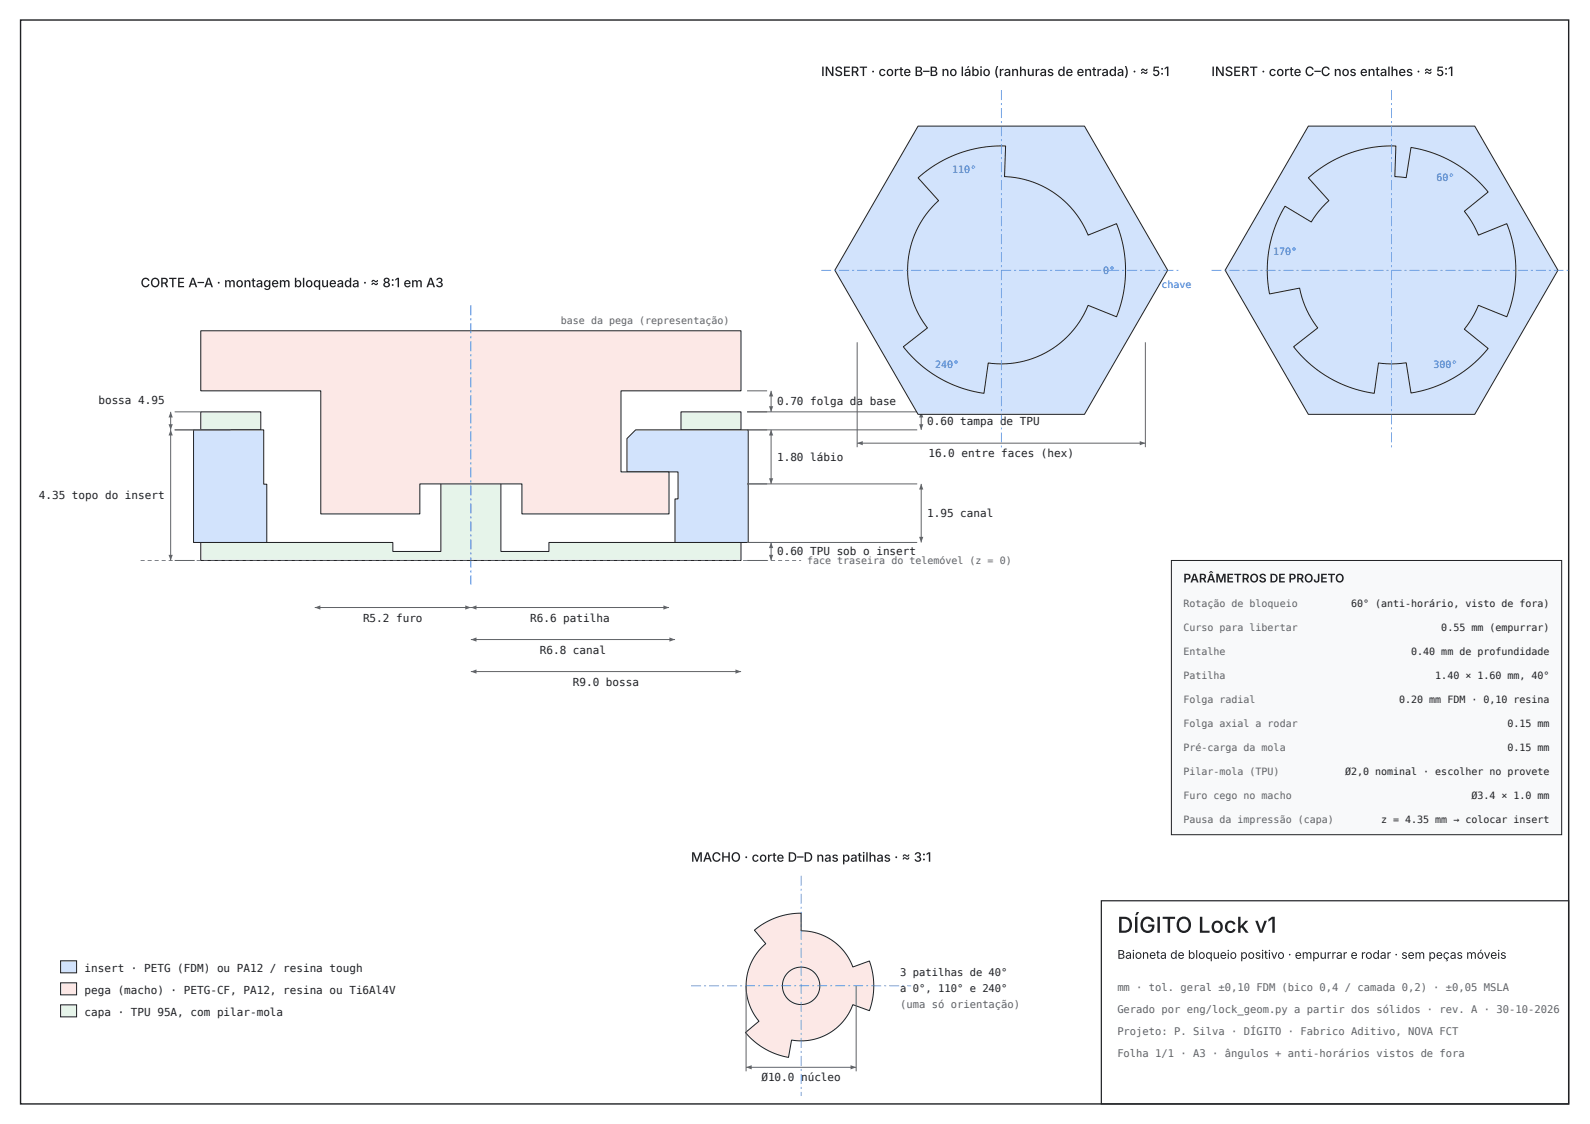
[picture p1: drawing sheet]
<svg xmlns="http://www.w3.org/2000/svg" width="420mm" height="297mm" viewBox="0 0 420 297" stroke-linecap="round" stroke-linejoin="round" font-family="sans-serif">
<path d="M5.4 5.3h409.2v286.4h-409.2z" fill="none" stroke="#202124" stroke-width=".37"/>
<path d="M53.1 143.3h50.7v2.4h12.7v-19h15.9v19h12.7v-2.4h50.7v4.8h-142.7z" fill="#e6f4ea"/>
<path d="M53.1 143.3h50.7v2.4h12.7v-19h15.9v19h12.7v-2.4h50.7v4.8h-142.7z" fill="none" stroke="#202124" stroke-width=".26"/>
<path d="M53.1 108.8h15.8v4.8h-15.8z" fill="#e6f4ea"/>
<path d="M53.1 108.8h15.8v4.8h-15.8z" fill="none" stroke="#202124" stroke-width=".26"/>
<path d="M180 108.8h15.8v4.8h-15.8z" fill="#e6f4ea"/>
<path d="M180 108.8h15.8v4.8h-15.8z" fill="none" stroke="#202124" stroke-width=".26"/>
<path d="M51.2 113.6h18.5v14.4h.8v15.3h-19.3z" fill="#d2e3fc"/>
<path d="M51.2 113.6h18.5v14.4h.8v15.3h-19.3z" fill="none" stroke="#202124" stroke-width=".26"/>
<path d="M168 113.6h29.7v29.7h-19.3v-11.5h.8v-7.1h-13.5v-8.8z" fill="#d2e3fc"/>
<path d="M168 113.6h29.7v29.7h-19.3v-11.5h.8v-7.1h-13.5v-8.8z" fill="none" stroke="#202124" stroke-width=".26"/>
<path d="M53.1 87.4h142.7v15.9h-31.7v21.4h12.7v11.1h-38.9v-7.9h-26.9v7.9h-26.2v-32.5h-31.7z" fill="#fce8e6"/>
<path d="M53.1 87.4h142.7v15.9h-31.7v21.4h12.7v11.1h-38.9v-7.9h-26.9v7.9h-26.2v-32.5h-31.7z" fill="none" stroke="#202124" stroke-width=".26"/>
<path d="M124.3 80.7h.2v2.6h-.2zM124.3 84.1h.2v.5h-.2zM124.3 85.4h.2v2.7h-.2zM124.3 88.9h.2v.5h-.2zM124.3 90.2h.2v2.6h-.2zM124.3 93.6h.2v.6h-.2zM124.3 94.9h.2v2.7h-.2zM124.3 98.4h.2v.5h-.2zM124.3 99.7h.2v2.6h-.2zM124.3 103.1h.2v.6h-.2zM124.3 104.5h.2v2.6h-.2zM124.3 107.9h.2v.5h-.2zM124.3 109.2h.2v2.7h-.2zM124.3 112.7h.2v.5h-.2zM124.3 114h.2v2.6h-.2zM124.3 117.4h.2v.6h-.2zM124.3 118.7h.2v2.7h-.2zM124.3 122.2h.2v.5h-.2zM124.3 123.5h.2v2.7h-.2zM124.3 126.9h.2v.6h-.2zM124.3 128.3h.2v2.6h-.2zM124.3 131.7h.2v.5h-.2zM124.3 133h.2v2.7h-.2zM124.3 136.5h.2v.5h-.2zM124.3 137.8h.2v2.6h-.2zM124.3 141.2h.2v.6h-.2zM124.3 142.5h.2v2.7h-.2zM124.3 146h.2v.5h-.2zM124.3 147.3h.2v2.7h-.2zM124.3 150.7h.2v.6h-.2zM124.3 152.1h.2v2.4h-.2z" fill="#1a73e8"/>
<path d="M37.2 148h1v.2h-1zM39 148h1.1v.2h-1.1zM40.9 148h1v.2h-1zM42.7 148h1.1v.2h-1.1zM44.6 148h1v.2h-1zM46.4 148h1.1v.2h-1.1zM48.3 148h1v.2h-1zM50.1 148h1.1v.2h-1.1zM52 148h1v.2h-1zM53.8 148h1.1v.2h-1.1zM55.7 148h1v.2h-1zM57.5 148h1.1v.2h-1.1zM59.4 148h1v.2h-1zM61.2 148h1.1v.2h-1.1zM63.1 148h1v.2h-1zM64.9 148h1.1v.2h-1.1zM66.8 148h1v.2h-1zM68.6 148h1.1v.2h-1.1zM70.5 148h1v.2h-1zM72.3 148h1.1v.2h-1.1zM74.2 148h1.1v.2h-1.1zM76 148h1.1v.2h-1.1zM77.9 148h1.1v.2h-1.1zM79.7 148h1.1v.2h-1.1zM81.6 148h1.1v.2h-1.1zM83.5 148h1v.2h-1zM85.3 148h1.1v.2h-1.1zM87.2 148h1v.2h-1zM89 148h1.1v.2h-1.1zM90.9 148h1v.2h-1zM92.7 148h1.1v.2h-1.1zM94.6 148h1v.2h-1zM96.4 148h1.1v.2h-1.1zM98.3 148h1v.2h-1zM100.1 148h1.1v.2h-1.1zM102 148h1v.2h-1zM103.8 148h1.1v.2h-1.1zM105.7 148h1v.2h-1zM107.5 148h1.1v.2h-1.1zM109.4 148h1v.2h-1zM111.2 148h1.1v.2h-1.1zM113.1 148h1v.2h-1zM114.9 148h1.1v.2h-1.1zM116.8 148h1v.2h-1zM118.6 148h1.1v.2h-1.1zM120.5 148h1v.2h-1zM122.3 148h1.1v.2h-1.1zM124.2 148h1v.2h-1zM126 148h1.1v.2h-1.1zM127.9 148h1v.2h-1zM129.7 148h1.1v.2h-1.1zM131.6 148h1v.2h-1zM133.4 148h1.1v.2h-1.1zM135.3 148h1v.2h-1zM137.1 148h1.1v.2h-1.1zM139 148h1v.2h-1zM140.8 148h1.1v.2h-1.1zM142.7 148h1v.2h-1zM144.5 148h1.1v.2h-1.1zM146.4 148h1.1v.2h-1.1zM148.2 148h1.1v.2h-1.1zM150.1 148h1.1v.2h-1.1zM151.9 148h1.1v.2h-1.1zM153.8 148h1.1v.2h-1.1zM155.7 148h1v.2h-1zM157.5 148h1.1v.2h-1.1zM159.4 148h1v.2h-1zM161.2 148h1.1v.2h-1.1zM163.1 148h1v.2h-1zM164.9 148h1.1v.2h-1.1zM166.8 148h1v.2h-1zM168.6 148h1.1v.2h-1.1zM170.5 148h1v.2h-1zM172.3 148h1.1v.2h-1.1zM174.2 148h1v.2h-1zM176 148h1.1v.2h-1.1zM177.9 148h1v.2h-1zM179.7 148h1.1v.2h-1.1zM181.6 148h1v.2h-1zM183.4 148h1.1v.2h-1.1zM185.3 148h1v.2h-1zM187.1 148h1.1v.2h-1.1zM189 148h1v.2h-1zM190.8 148h1.1v.2h-1.1zM192.7 148h1v.2h-1zM194.5 148h1.1v.2h-1.1zM196.4 148h1v.2h-1zM198.2 148h1.1v.2h-1.1zM200.1 148h1v.2h-1zM201.9 148h1.1v.2h-1.1zM203.8 148h1v.2h-1zM205.6 148h1.1v.2h-1.1zM207.5 148h1v.2h-1zM209.3 148h1.1v.2h-1.1zM211.2 148h.5v.2h-.5z" fill="#5f6368"/>
<path d="M197.4 148.1h5.3M197.4 143.3h5.3M203.8 143.3v4.8" fill="none" stroke="#5f6368" stroke-width=".26"/>
<g fill="#5f6368">
<path d="M203.2 146.6h1.1l-.5 1.5z"/>
<path d="M203.8 143.3l.5 1.5h-1.1z"/>
</g>
<path d="M197.4 127.9h45M243.5 127.9v15.4M197.4 143.3h45" fill="none" stroke="#5f6368" stroke-width=".26"/>
<g fill="#5f6368">
<path d="M242.9 141.9h1.1l-.5 1.4z"/>
<path d="M243.5 127.9l.5 1.5h-1.1z"/>
</g>
<path d="M197.4 113.6h5.3M203.8 113.6v14.3M197.4 127.9h5.3" fill="none" stroke="#5f6368" stroke-width=".26"/>
<g fill="#5f6368">
<path d="M203.2 126.4h1.1l-.5 1.5z"/>
<path d="M203.8 113.6l.5 1.5h-1.1z"/>
</g>
<path d="M197.4 113.6h45M197.4 108.8h45M243.5 108.8v4.8" fill="none" stroke="#5f6368" stroke-width=".26"/>
<g fill="#5f6368">
<path d="M242.9 112.1h1.1l-.5 1.5z"/>
<path d="M243.5 108.8l.5 1.5h-1.1z"/>
</g>
<path d="M197.4 108.8h5.3M197.4 103.3h5.3M203.8 103.3v5.5" fill="none" stroke="#5f6368" stroke-width=".26"/>
<g fill="#5f6368">
<path d="M203.2 107.3h1.1l-.5 1.5z"/>
<path d="M203.8 103.3l.5 1.5h-1.1z"/>
</g>
<path d="M45.1 113.6v34.5M46.2 113.6h14.8M46.2 148.1h5.2" fill="none" stroke="#5f6368" stroke-width=".26"/>
<g fill="#5f6368">
<path d="M44.5 146.6h1.2l-.6 1.5z"/>
<path d="M45.1 113.6l.6 1.5h-1.2z"/>
</g>
<path d="M45.1 108.8v4.8M46.2 113.6h5.2M46.2 108.8h6.8" fill="none" stroke="#5f6368" stroke-width=".26"/>
<g fill="#5f6368">
<path d="M44.5 112.1h1.2l-.6 1.5z"/>
<path d="M45.1 108.8l.6 1.5h-1.2z"/>
</g>
<path d="M124.4 160.5h52.4" fill="none" stroke="#5f6368" stroke-width=".26"/>
<g fill="#5f6368">
<path d="M124.4 160.5l1.5-.5v1.1z"/>
<path d="M175.3 160l1.5 .5-1.5 .6z"/>
</g>
<path d="M124.4 169h54" fill="none" stroke="#5f6368" stroke-width=".26"/>
<g fill="#5f6368">
<path d="M124.4 169l1.5-.6v1.2z"/>
<path d="M176.9 168.4l1.5 .6-1.5 .6z"/>
</g>
<path d="M124.4 177.5h71.4" fill="none" stroke="#5f6368" stroke-width=".26"/>
<g fill="#5f6368">
<path d="M124.4 177.5l1.5-.6v1.1z"/>
<path d="M194.4 176.9l1.4 .6-1.4 .5z"/>
</g>
<path d="M83.2 160.5h41.2" fill="none" stroke="#5f6368" stroke-width=".26"/>
<g fill="#5f6368">
<path d="M83.2 160.5l1.5-.5v1.1z"/>
<path d="M123 160l1.4 .5-1.4 .6z"/>
</g>
<path d="M16 253.9h4.2v3.2h-4.2z" fill="#d2e3fc"/>
<path d="M16 253.9h4.2v3.2h-4.2z" fill="none" stroke="#202124" stroke-width=".26"/>
<path d="M16 259.7h4.2v3.2h-4.2z" fill="#fce8e6"/>
<path d="M16 259.7h4.2v3.2h-4.2z" fill="none" stroke="#202124" stroke-width=".26"/>
<path d="M16 265.5h4.2v3.2h-4.2z" fill="#e6f4ea"/>
<path d="M16 265.5h4.2v3.2h-4.2z" fill="none" stroke="#202124" stroke-width=".26"/>
<path d="M242.6 33.3h44l20.2 35.1 1.8 3-22 38.1h-44l-20.2-35-1.8-3.1z" fill="#d2e3fc"/>
<path d="M242.6 33.3h44l20.2 35.1 1.8 3-22 38.1h-44l-20.2-35-1.8-3.1z" fill="none" stroke="#202124" stroke-width=".26"/>
<path d="M242.6 47l2.5-2 2.5-1.7 5.2-2.5 5.6-1.7 5.8-.5h1.6l-.3 8.1a24.7 24.7 0 0 1 22.1 15.4l7.5-3 1 3 .8 3 .4 3.2 .2 3.1-.2 3.2-.4 3.1-.8 3-1 3-7.5-3-.1 .2a24.8 24.8 0 0 1-26.3 15l-1.2 8-3.1-.6-3-.8-2.9-1.2-2.8-1.4-2.7-1.8-2.4-1.8-2.3-2.3-2.1-2.4 6.4-5a24.8 24.8 0 0 1 2.9-33.6z" fill="#d2e3fc"/>
<path d="M242.6 47l2.5-2 2.5-1.7 5.2-2.5 5.6-1.7 5.8-.5h1.6l-.3 8.1a24.7 24.7 0 0 1 22.1 15.4l7.5-3 1 3 .8 3 .4 3.2 .2 3.1-.2 3.2-.4 3.1-.8 3-1 3-7.5-3-.1 .2a24.8 24.8 0 0 1-26.3 15l-1.2 8-3.1-.6-3-.8-2.9-1.2-2.8-1.4-2.7-1.8-2.4-1.8-2.3-2.3-2.1-2.4 6.4-5a24.8 24.8 0 0 1 2.9-33.6z" fill="none" stroke="#202124" stroke-width=".26"/>
<g fill="#1a73e8">
<path d="M217 71.3h2.7v.2h-2.7zM220.4 71.3h.6v.2h-.6zM221.8 71.3h2.6v.2h-2.6zM225.2 71.3h.5v.2h-.5zM226.5 71.3h2.7v.2h-2.7zM230 71.3h.5v.2h-.5zM231.3 71.3h2.6v.2h-2.6zM234.7 71.3h.6v.2h-.6zM236 71.3h2.7v.2h-2.7zM239.5 71.3h.5v.2h-.5zM240.8 71.3h2.7v.2h-2.7zM244.2 71.3h.6v.2h-.6zM245.6 71.3h2.6v.2h-2.6zM249 71.3h.5v.2h-.5zM250.3 71.3h2.7v.2h-2.7zM253.8 71.3h.5v.2h-.5zM255.1 71.3h2.6v.2h-2.6zM258.5 71.3h.6v.2h-.6zM259.9 71.3h2.6v.2h-2.6zM263.3 71.3h.5v.2h-.5zM264.6 71.3h2.7v.2h-2.7zM268 71.3h.6v.2h-.6zM269.4 71.3h2.6v.2h-2.6zM272.8 71.3h.5v.2h-.5zM274.1 71.3h2.7v.2h-2.7zM277.6 71.3h.5v.2h-.5zM278.9 71.3h2.6v.2h-2.6zM282.3 71.3h.6v.2h-.6zM283.7 71.3h2.6v.2h-2.6zM287.1 71.3h.5v.2h-.5zM288.4 71.3h2.7v.2h-2.7zM291.9 71.3h.5v.2h-.5zM293.2 71.3h2.6v.2h-2.6zM296.6 71.3h.5v.2h-.5zM297.9 71.3h2.7v.2h-2.7zM301.4 71.3h.5v.2h-.5zM302.7 71.3h2.6v.2h-2.6zM306.1 71.3h.6v.2h-.6zM307.5 71.3h2.6v.2h-2.6zM310.9 71.3h.5v.2h-.5z"/>
<path d="M264.5 23.8h.2v2.6h-.2zM264.5 27.2h.2v.6h-.2zM264.5 28.6h.2v2.6h-.2zM264.5 32h.2v.5h-.2zM264.5 33.3h.2v2.7h-.2zM264.5 36.8h.2v.5h-.2zM264.5 38.1h.2v2.6h-.2zM264.5 41.5h.2v.6h-.2zM264.5 42.8h.2v2.7h-.2zM264.5 46.3h.2v.5h-.2zM264.5 47.6h.2v2.6h-.2zM264.5 51h.2v.6h-.2zM264.5 52.4h.2v2.6h-.2zM264.5 55.8h.2v.5h-.2zM264.5 57.1h.2v2.7h-.2zM264.5 60.6h.2v.5h-.2zM264.5 61.9h.2v2.6h-.2zM264.5 65.3h.2v.6h-.2zM264.5 66.6h.2v2.7h-.2zM264.5 70.1h.2v.5h-.2zM264.5 71.4h.2v2.7h-.2zM264.5 74.8h.2v.6h-.2zM264.5 76.2h.2v2.6h-.2zM264.5 79.6h.2v.5h-.2zM264.5 80.9h.2v2.7h-.2zM264.5 84.4h.2v.5h-.2zM264.5 85.7h.2v2.6h-.2zM264.5 89.1h.2v.6h-.2zM264.5 90.4h.2v2.7h-.2zM264.5 93.9h.2v.5h-.2zM264.5 95.2h.2v2.7h-.2zM264.5 98.6h.2v.6h-.2zM264.5 100h.2v2.6h-.2zM264.5 103.4h.2v.5h-.2zM264.5 104.7h.2v2.7h-.2zM264.5 108.2h.2v.5h-.2zM264.5 109.5h.2v2.6h-.2zM264.5 112.9h.2v.6h-.2zM264.5 114.3h.2v2.6h-.2zM264.5 117.7h.2v.5h-.2z"/>
</g>
<path d="M226.5 90.4v27.8M302.7 90.4v27.8M226.5 117.1h76.2" fill="none" stroke="#5f6368" stroke-width=".26"/>
<g fill="#5f6368">
<path d="M226.5 117.1l1.5-.5v1.1z"/>
<path d="M301.2 116.6l1.5 .5-1.5 .6z"/>
</g>
<path d="M345.8 33.3h43.9l22 38.1-22 38.1h-43.9l-22-38.1z" fill="#d2e3fc"/>
<path d="M345.8 33.3h43.9l22 38.1-22 38.1h-43.9l-22-38.1z" fill="none" stroke="#202124" stroke-width=".26"/>
<path d="M345.8 47l3.8-2.9 4.1-2.4 4.4-1.7 4.6-1 3-.4h3.2l-.3 8.1 3 .3 1.3-8 3.9 .8 3.8 1.4 3.6 1.8 3.3 2.2 3.1 2.6 2.7 2.9-6.3 5.1 2 2.9 1.7 3.4 7.5-3 1.6 5 .8 5.7-.1 3.7-.3 3.2-.8 3.6-1.2 3.4-7.5-3-1.7 3.4-2 2.9 6.3 5.1-3.5 3.6-3.5 2.8-4.2 2.5-4.7 1.8-4.5 1-1.3-7.9-3.8 .3-3.5-.3-1.1 8-5.6-1.3-3-1.1-2.9-1.4-2.6-1.7-2.5-1.9-2.7-2.5-2-2.4 6.4-5-.4-.4a24.8 24.8 0 0 1-4.4-10.1l-8 1.6-.5-4.5v-4.4l.5-3.6 1-3.8 1.2-3.4 1.9-3.5 6.9 4.2 2.1-3 2.6-2.7z" fill="#d2e3fc"/>
<path d="M345.8 47l3.8-2.9 4.1-2.4 4.4-1.7 4.6-1 3-.4h3.2l-.3 8.1 3 .3 1.3-8 3.9 .8 3.8 1.4 3.6 1.8 3.3 2.2 3.1 2.6 2.7 2.9-6.3 5.1 2 2.9 1.7 3.4 7.5-3 1.6 5 .8 5.7-.1 3.7-.3 3.2-.8 3.6-1.2 3.4-7.5-3-1.7 3.4-2 2.9 6.3 5.1-3.5 3.6-3.5 2.8-4.2 2.5-4.7 1.8-4.5 1-1.3-7.9-3.8 .3-3.5-.3-1.1 8-5.6-1.3-3-1.1-2.9-1.4-2.6-1.7-2.5-1.9-2.7-2.5-2-2.4 6.4-5-.4-.4a24.8 24.8 0 0 1-4.4-10.1l-8 1.6-.5-4.5v-4.4l.5-3.6 1-3.8 1.2-3.4 1.9-3.5 6.9 4.2 2.1-3 2.6-2.7z" fill="none" stroke="#202124" stroke-width=".26"/>
<g fill="#1a73e8">
<path d="M320.1 71.3h2.7v.2h-2.7zM323.6 71.3h.5v.2h-.5zM324.9 71.3h2.7v.2h-2.7zM328.3 71.3h.6v.2h-.6zM329.7 71.3h2.6v.2h-2.6zM333.1 71.3h.5v.2h-.5zM334.4 71.3h2.7v.2h-2.7zM337.9 71.3h.5v.2h-.5zM339.2 71.3h2.6v.2h-2.6zM342.6 71.3h.6v.2h-.6zM344 71.3h2.6v.2h-2.6zM347.4 71.3h.5v.2h-.5zM348.7 71.3h2.7v.2h-2.7zM352.2 71.3h.5v.2h-.5zM353.5 71.3h2.6v.2h-2.6zM356.9 71.3h.5v.2h-.5zM358.2 71.3h2.7v.2h-2.7zM361.7 71.3h.5v.2h-.5zM363 71.3h2.6v.2h-2.6zM366.4 71.3h.6v.2h-.6zM367.8 71.3h2.6v.2h-2.6zM371.2 71.3h.5v.2h-.5zM372.5 71.3h2.7v.2h-2.7zM376 71.3h.5v.2h-.5zM377.3 71.3h2.6v.2h-2.6zM380.7 71.3h.5v.2h-.5zM382 71.3h2.7v.2h-2.7zM385.5 71.3h.5v.2h-.5zM386.8 71.3h2.6v.2h-2.6zM390.2 71.3h.6v.2h-.6zM391.6 71.3h2.6v.2h-2.6zM395 71.3h.5v.2h-.5zM396.3 71.3h2.7v.2h-2.7zM399.8 71.3h.5v.2h-.5zM401.1 71.3h2.6v.2h-2.6zM404.5 71.3h.5v.2h-.5zM405.8 71.3h2.7v.2h-2.7zM409.3 71.3h.5v.2h-.5zM410.6 71.3h2.6v.2h-2.6zM414 71.3h.6v.2h-.6z"/>
<path d="M367.7 23.8h.1v2.6h-.1zM367.7 27.2h.1v.6h-.1zM367.7 28.6h.1v2.6h-.1zM367.7 32h.1v.5h-.1zM367.7 33.3h.1v2.7h-.1zM367.7 36.8h.1v.5h-.1zM367.7 38.1h.1v2.6h-.1zM367.7 41.5h.1v.6h-.1zM367.7 42.8h.1v2.7h-.1zM367.7 46.3h.1v.5h-.1zM367.7 47.6h.1v2.6h-.1zM367.7 51h.1v.6h-.1zM367.7 52.4h.1v2.6h-.1zM367.7 55.8h.1v.5h-.1zM367.7 57.1h.1v2.7h-.1zM367.7 60.6h.1v.5h-.1zM367.7 61.9h.1v2.6h-.1zM367.7 65.3h.1v.6h-.1zM367.7 66.6h.1v2.7h-.1zM367.7 70.1h.1v.5h-.1zM367.7 71.4h.1v2.7h-.1zM367.7 74.8h.1v.6h-.1zM367.7 76.2h.1v2.6h-.1zM367.7 79.6h.1v.5h-.1zM367.7 80.9h.1v2.7h-.1zM367.7 84.4h.1v.5h-.1zM367.7 85.7h.1v2.6h-.1zM367.7 89.1h.1v.6h-.1zM367.7 90.4h.1v2.7h-.1zM367.7 93.9h.1v.5h-.1zM367.7 95.2h.1v2.7h-.1zM367.7 98.6h.1v.6h-.1zM367.7 100h.1v2.6h-.1zM367.7 103.4h.1v.5h-.1zM367.7 104.7h.1v2.7h-.1zM367.7 108.2h.1v.5h-.1zM367.7 109.5h.1v2.6h-.1zM367.7 112.9h.1v.6h-.1zM367.7 114.3h.1v2.6h-.1zM367.7 117.7h.1v.5h-.1z"/>
</g>
<path d="M199.4 245.8l2.8-2 3-1.4 3.2-.8 3.3-.3v4.7a14.6 14.6 0 0 1 13.7 9.5l4.4-1.6 .8 3.3 .3 3.1-.3 3.5-.8 3.3-4.4-1.6a14.5 14.5 0 0 1-16.2 9.3l-.8 4.6-3.2-.9-3.2-1.4-2.6-1.9-2.4-2.4 3.6-2.9a14.5 14.5 0 0 1 1.8-20.5z" fill="#fce8e6"/>
<path d="M199.4 245.8l2.8-2 3-1.4 3.2-.8 3.3-.3v4.7a14.6 14.6 0 0 1 13.7 9.5l4.4-1.6 .8 3.3 .3 3.1-.3 3.5-.8 3.3-4.4-1.6a14.5 14.5 0 0 1-16.2 9.3l-.8 4.6-3.2-.9-3.2-1.4-2.6-1.9-2.4-2.4 3.6-2.9a14.5 14.5 0 0 1 1.8-20.5z" fill="none" stroke="#202124" stroke-width=".26"/>
<circle cx="211.7" cy="260.5" r="4.9" fill="#fce8e6"/>
<circle cx="211.7" cy="260.5" r="4.9" fill="none" stroke="#202124" stroke-width=".26"/>
<g fill="#1a73e8">
<path d="M182.6 260.4h2.7v.2h-2.7zM186.1 260.4h.5v.2h-.5zM187.4 260.4h2.6v.2h-2.6zM190.8 260.4h.6v.2h-.6zM192.1 260.4h2.7v.2h-2.7zM195.6 260.4h.5v.2h-.5zM196.9 260.4h2.7v.2h-2.7zM200.3 260.4h.6v.2h-.6zM201.7 260.4h2.6v.2h-2.6zM205.1 260.4h.5v.2h-.5zM206.4 260.4h2.7v.2h-2.7zM209.9 260.4h.5v.2h-.5zM211.2 260.4h2.6v.2h-2.6zM214.6 260.4h.6v.2h-.6zM215.9 260.4h2.7v.2h-2.7zM219.4 260.4h.5v.2h-.5zM220.7 260.4h2.7v.2h-2.7zM224.1 260.4h.6v.2h-.6zM225.5 260.4h2.6v.2h-2.6zM228.9 260.4h.5v.2h-.5zM230.2 260.4h2.7v.2h-2.7zM233.7 260.4h.5v.2h-.5zM235 260.4h2.6v.2h-2.6zM238.4 260.4h.6v.2h-.6zM239.8 260.4h1v.2h-1z"/>
<path d="M211.6 231.4h.2v2.7h-.2zM211.6 234.8h.2v.6h-.2zM211.6 236.2h.2v2.6h-.2zM211.6 239.6h.2v.5h-.2zM211.6 240.9h.2v2.7h-.2zM211.6 244.4h.2v.5h-.2zM211.6 245.7h.2v2.6h-.2zM211.6 249.1h.2v.6h-.2zM211.6 250.5h.2v2.6h-.2zM211.6 253.9h.2v.5h-.2zM211.6 255.2h.2v2.7h-.2zM211.6 258.7h.2v.5h-.2zM211.6 260h.2v2.6h-.2zM211.6 263.4h.2v.5h-.2zM211.6 264.7h.2v2.7h-.2zM211.6 268.2h.2v.5h-.2zM211.6 269.5h.2v2.6h-.2zM211.6 272.9h.2v.6h-.2zM211.6 274.3h.2v2.6h-.2zM211.6 277.7h.2v.5h-.2zM211.6 279h.2v2.7h-.2zM211.6 282.5h.2v.5h-.2zM211.6 283.8h.2v2.6h-.2zM211.6 287.2h.2v.5h-.2zM211.6 288.5h.2v1.1h-.2z"/>
</g>
<path d="M197.2 260.5v22.6M226.3 260.5v22.6M197.2 282h29.1" fill="none" stroke="#5f6368" stroke-width=".26"/>
<g fill="#5f6368">
<path d="M197.2 282l1.5-.5v1.1z"/>
<path d="M224.8 281.5l1.5 .5-1.5 .6z"/>
</g>
<path d="M309.6 148.1h103.1v72.5h-103.1z" fill="#f8f9fa"/>
<path d="M309.6 148.1h103.1v72.5h-103.1z" fill="none" stroke="#202124" stroke-width=".26"/>
<path d="M291.1 238h123.5v53.7h-123.5z" fill="none" stroke="#202124" stroke-width=".32"/>
<text font-size="5.8" fill="#202124" x="295.3" y="246.5">DÍGITO Lock v1</text>
<g font-size="3.4" fill="#202124">
<text x="217" y="20.1">INSERT · corte B–B no lábio (ranhuras de entrada) · ≈ 5:1</text>
<text x="320.1" y="20.1">INSERT · corte C–C nos entalhes · ≈ 5:1</text>
<text x="37.2" y="75.9">CORTE A–A · montagem bloqueada · ≈ 8:1 em A3</text>
<text x="182.6" y="227.7">MACHO · corte D–D nas patilhas · ≈ 3:1</text>
</g>
<g font-size="3.2" fill="#202124">
<text x="312.7" y="153.9">PARÂMETROS DE PROJETO</text>
<text x="295.3" y="253.4">Baioneta de bloqueio positivo · empurrar e rodar · sem peças móveis</text>
</g>
<g font-size="2.9" fill="#202124">
<text x="26" y="106.7">bossa 4.95</text>
<text x="205.4" y="107.1">0.70 folga da base</text>
<text x="245" y="112.3">0.60 tampa de TPU</text>
<text x="205.4" y="121.8">1.80 lábio</text>
<text x="245.4" y="120.8">16.0 entre faces (hex)</text>
<text x="10.3" y="131.9">4.35 topo do insert</text>
<text x="245" y="136.7">1.95 canal</text>
<text x="205.4" y="146.8">0.60 TPU sob o insert</text>
<text x="95.9" y="164.2">R5.2 furo</text>
<text x="140.1" y="164.2">R6.6 patilha</text>
<text x="142.7" y="172.7">R6.8 canal</text>
<text x="151.4" y="181.2">R9.0 bossa</text>
<text x="22.4" y="256.8">insert · PETG (FDM) ou PA12 / resina tough</text>
<text x="22.4" y="262.6">pega (macho) · PETG-CF, PA12, resina ou Ti6Al4V</text>
<text x="22.4" y="268.4">capa · TPU 95A, com pilar-mola</text>
<text x="201.2" y="285.7">Ø10.0</text>
<text x="211.7" y="285.7">núcleo</text>
</g>
<g font-size="2.8" fill="#202124">
<text x="237.9" y="257.9">3 patilhas de 40°</text>
<text x="237.9" y="262.1">a 0°, 110° e 240°</text>
</g>
<g font-size="2.8" fill="#5f6368">
<text x="295.3" y="261.8">mm · tol. geral ±0,10 FDM (bico 0,4 / camada 0,2) · ±0,05 MSLA</text>
<text x="237.9" y="266.3">(uma só orientação)</text>
<text x="295.3" y="267.6">Gerado por eng/lock_geom.py a partir dos sólidos · rev. A · 30-10-2026</text>
<text x="295.3" y="273.5">Projeto: P. Silva · DÍGITO · Fabrico Aditivo, NOVA FCT</text>
<text x="295.3" y="279.3">Folha 1/1 · A3 · ângulos + anti-horários vistos de fora</text>
</g>
<g font-size="2.6" fill="#1a73e8">
<text x="251.7" y="45.6">110°</text>
<text x="379.6" y="47.7">60°</text>
<text x="336.4" y="67.5">170°</text>
<text x="291.6" y="72.5">0°</text>
<text x="307" y="76.2">chave</text>
<text x="247.1" y="97.2">240°</text>
<text x="378.9" y="97.2">300°</text>
</g>
<g font-size="2.6" fill="#5f6368">
<text x="148.2" y="85.7">base da pega (representação)</text>
<text x="213.3" y="149.2">face traseira do telemóvel (z = 0)</text>
<text x="312.7" y="160.3">Rotação de bloqueio</text>
<text x="312.7" y="166.6">Curso para libertar</text>
<text x="312.7" y="173">Entalhe</text>
<text x="312.7" y="179.3">Patilha</text>
<text x="312.7" y="185.7">Folga radial</text>
<text x="312.7" y="192">Folga axial a rodar</text>
<text x="312.7" y="198.4">Pré-carga da mola</text>
<text x="312.7" y="204.7">Pilar-mola (TPU)</text>
<text x="312.7" y="211">Furo cego no macho</text>
<text x="312.7" y="217.4">Pausa da impressão (capa)</text>
</g>
<g font-size="2.6" fill="#202124">
<text x="357.1" y="160.3">60° (anti-horário, visto de fora)</text>
<text x="380.9" y="166.6">0.55 mm (empurrar)</text>
<text x="373" y="173">0.40 mm de profundidade</text>
<text x="379.3" y="179.3">1.40 × 1.60 mm, 40°</text>
<text x="369.8" y="185.7">0.20 mm FDM · 0,10 resina</text>
<text x="398.4" y="192">0.15 mm</text>
<text x="398.4" y="198.4">0.15 mm</text>
<text x="355.5" y="204.7">Ø2,0 nominal · escolher no provete</text>
<text x="388.9" y="211">Ø3.4 × 1.0 mm</text>
<text x="365" y="217.4">z = 4.35 mm → colocar insert</text>
</g>
</svg>
